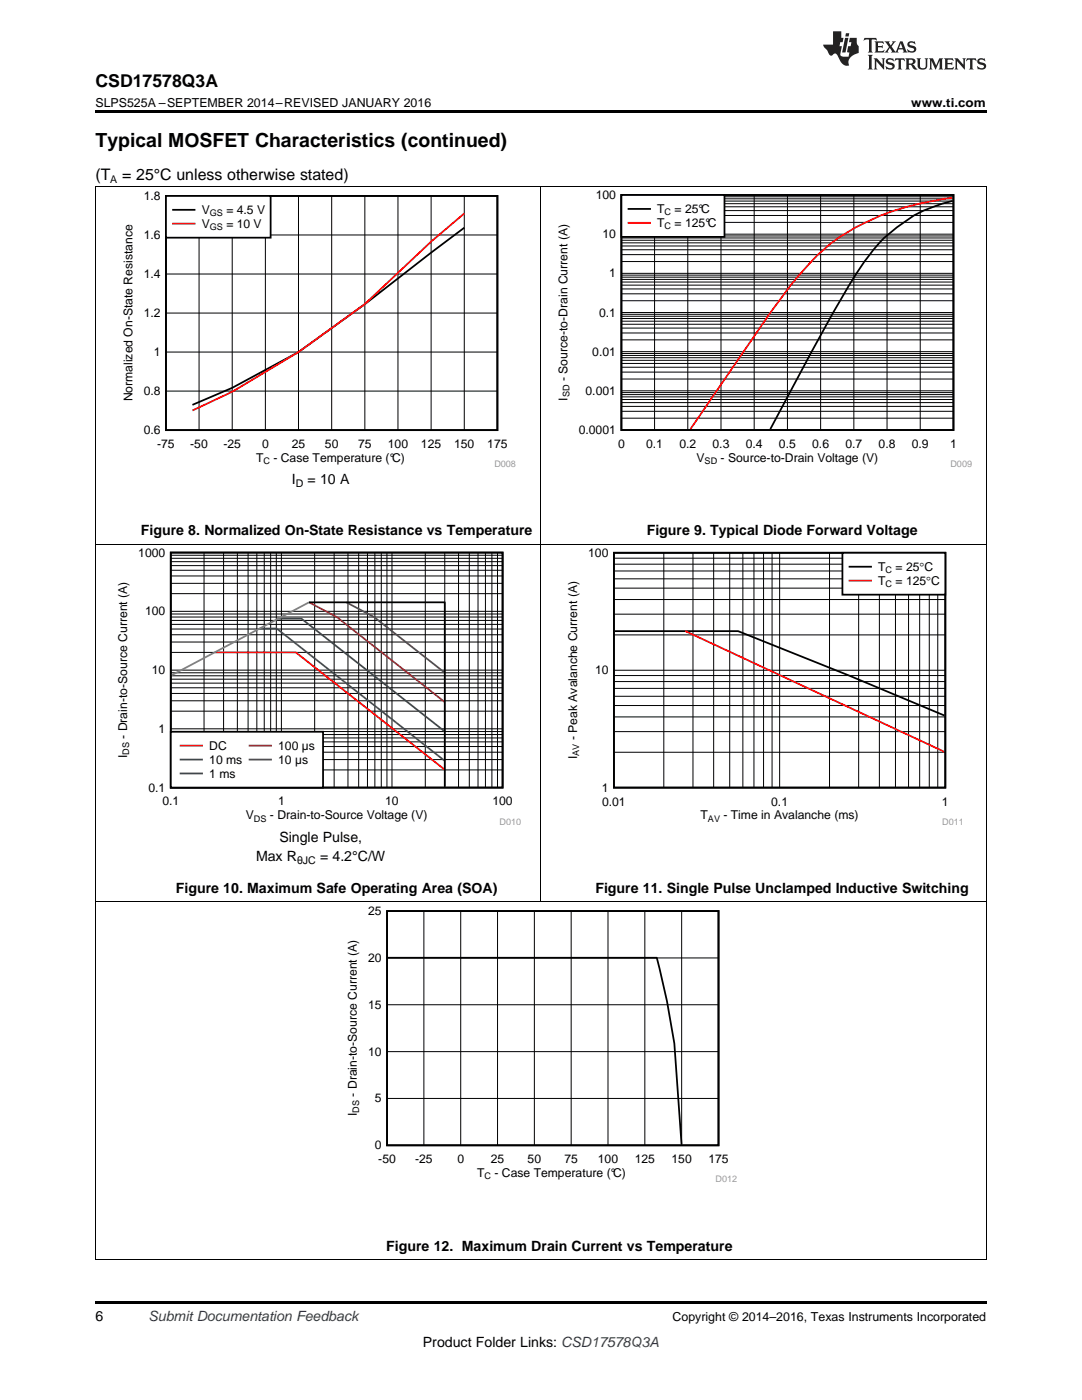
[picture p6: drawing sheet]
<svg xmlns="http://www.w3.org/2000/svg" width="216mm" height="279mm" viewBox="0 0 216 279" stroke-linecap="round" stroke-linejoin="round" font-family="sans-serif">
<path d="M19 251.3l.2 .1zM196.7 251.3l.1 .1zM19 259.7h177.8v.5h-177.8z" fill="#000"/>
<path d="M19.1 180v71.4M196.8 180v71.4M19 251.3h177.8" fill="none" stroke="#000" stroke-width=".2"/>
<path d="M68.9 180.9h78.1v55.1h-78.1z" fill-rule="evenodd" fill="#fff"/>
<path d="M77.2 181.8h66.2v46.8h-66.2zM77.4 191.1h53.7l2 8.7 1.5 8.4 1.4 20.2" fill="none" stroke="#000" stroke-width=".35"/>
<g fill="none" stroke="#000" stroke-width=".2">
<path d="M19.1 108.6v71.4M107.9 108.6v71.4M196.8 108.6v71.4M19 179.9h177.8M77.2 191.2h66.2M84.6 181.8v46.8M91.9 181.8v46.8M99.3 181.8v46.8M106.6 181.8v46.8M114 181.8v46.8M121.3 181.8v46.8M128.7 181.8v46.8"/>
<path d="M136 181.8v46.8M77.2 219.2h66.2M77.2 209.9h66.2M77.2 200.5h66.2"/>
</g>
<path d="M23 109.4h80.9v55.2h-80.9z" fill-rule="evenodd" fill="#fff"/>
<path d="M34.1 110.3h66.2v46.9h-66.2zM61.7 120.2h27v36.8" fill="none" stroke="#000" stroke-width=".35"/>
<g fill="none" stroke="#000" stroke-width=".2">
<path d="M34.1 118.5h66.2M34.1 116.4h66.2M34.1 114.9h66.2M34.1 113.8h66.2M34.1 112.9h66.2M34.1 112.1h66.2M34.1 111.4h66.2M34.1 110.8h66.2M40.7 110.3v46.9M44.6 110.3v46.9M47.4 110.3v46.9M49.5 110.3v46.9"/>
<path d="M51.2 110.3v46.9M52.7 110.3v46.9M54 110.3v46.9M55.1 110.3v46.9M56.2 110.3v46.9M62.8 110.3v46.9M66.7 110.3v46.9M69.4 110.3v46.9M71.6 110.3v46.9M73.3 110.3v46.9M74.8 110.3v46.9M76.1 110.3v46.9"/>
<path d="M77.2 110.3v46.9M78.2 110.3v46.9M84.9 110.3v46.9M88.7 110.3v46.9M91.5 110.3v46.9M93.6 110.3v46.9M95.4 110.3v46.9M96.9 110.3v46.9M98.2 110.3v46.9M99.3 110.3v46.9M34.1 139.9h66.2M34.1 138.4h66.2"/>
<path d="M34.1 137.3h66.2M34.1 136.3h66.2M34.1 135.5h66.2M34.1 134.9h66.2M34.1 134.3h66.2M34.1 133.7h66.2M34.1 130.2h66.2M34.1 128.1h66.2M34.1 126.7h66.2M34.1 125.5h66.2M34.1 124.6h66.2M34.1 123.8h66.2"/>
<path d="M34.1 123.1h66.2M34.1 122.5h66.2M34.1 122h66.2M34.1 153.7h66.2M34.1 151.6h66.2M34.1 150.1h66.2M34.1 149h66.2M34.1 148.1h66.2M34.1 147.3h66.2M34.1 146.6h66.2M34.1 146h66.2M34.1 145.5h66.2"/>
<path d="M34.1 141.9h66.2"/>
</g>
<path d="M42.9 130.2h16.1l29.7 23.4" fill="none" stroke="#f00" stroke-width=".35"/>
<path d="M51.8 125.4h3.4l33.5 26.4" fill="none" stroke="#295c75" stroke-width=".35"/>
<path d="M55.5 123.5h4.7l28.5 22.5" fill="none" stroke="#286b49" stroke-width=".35"/>
<path d="M61.7 120.2l5.5 2.9 21.5 17" fill="none" stroke="#9e3a3a" stroke-width=".35"/>
<path d="M69.1 120.2l5.5 2.9 14.1 11.2" fill="none" stroke="#68275f" stroke-width=".35"/>
<path d="M61.7 120.2l-27.5 14.6" fill="none" stroke="#808080" stroke-width=".35"/>
<path d="M34.1 146h30.4v11.2h-30.4z" fill-rule="evenodd" fill="#fff"/>
<path d="M34.1 146h30.4v11.2h-30.4z" fill="none" stroke="#000" stroke-width=".35"/>
<path d="M36 148.8h4.3" fill="none" stroke="#f00" stroke-width=".35"/>
<path d="M36 151.6h4.3" fill="none" stroke="#295c75" stroke-width=".35"/>
<path d="M36 154.4h4.3" fill="none" stroke="#286b49" stroke-width=".35"/>
<path d="M49.8 148.8h4.3" fill="none" stroke="#9e3a3a" stroke-width=".35"/>
<path d="M49.8 151.6h4.3" fill="none" stroke="#68275f" stroke-width=".35"/>
<path d="M112.8 109.4h79.2v55.2h-79.2z" fill-rule="evenodd" fill="#fff"/>
<path d="M122.5 110.3h66.1v46.9h-66.1zM122.7 126h24.6l22.2 8.8 19 8" fill="none" stroke="#000" stroke-width=".35"/>
<g fill="none" stroke="#000" stroke-width=".2">
<path d="M122.5 119.6h66.1M122.5 117.4h66.1M122.5 115.5h66.1M122.5 114h66.1M122.5 112.6h66.1M122.5 111.4h66.1M132.5 110.3v46.9M138.3 110.3v46.9M142.4 110.3v46.9M145.6 110.3v46.9M148.2 110.3v46.9M150.4 110.3v46.9"/>
<path d="M152.4 110.3v46.9M154.1 110.3v46.9M155.6 110.3v46.9M165.5 110.3v46.9M171.3 110.3v46.9M175.5 110.3v46.9M178.7 110.3v46.9M181.3 110.3v46.9M183.5 110.3v46.9M185.4 110.3v46.9M187.1 110.3v46.9M122.5 139h66.1"/>
<path d="M122.5 137.4h66.1M122.5 136h66.1M122.5 134.8h66.1M122.5 133.8h66.1M122.5 126.7h66.1M122.5 122.6h66.1M122.5 150.1h66.1M122.5 146h66.1M122.5 143.1h66.1M122.5 140.8h66.1"/>
</g>
<path d="M136.8 126l51.7 24" fill="none" stroke="#f00" stroke-width=".35"/>
<path d="M168.1 110.3h20.5v8.4h-20.5z" fill-rule="evenodd" fill="#fff"/>
<path d="M168.1 110.3h20.5v8.4h-20.5zM169.5 113.1h4.3" fill="none" stroke="#000" stroke-width=".35"/>
<path d="M169.5 115.9h4.3" fill="none" stroke="#f00" stroke-width=".35"/>
<path d="M19.1 37.2v71.4M107.9 37.2v71.4M196.8 37.2v71.4M19 108.6h177.8" fill="none" stroke="#000" stroke-width=".2"/>
<path d="M24.1 38.2h78.8v55.1h-78.8z" fill-rule="evenodd" fill="#fff"/>
<path d="M33.1 39.1h66.1v46.7h-66.1zM92.6 45.4l-19.8 15.3-13.2 9.6-13.3 7.1-7.9 3.4" fill="none" stroke="#000" stroke-width=".35"/>
<g fill="none" stroke="#000" stroke-width=".2">
<path d="M39.7 39.1v46.7M46.3 39.1v46.7M53 39.1v46.7M59.6 39.1v46.7M66.2 39.1v46.7M72.8 39.1v46.7M79.4 39.1v46.7M86 39.1v46.7M92.6 39.1v46.7M33.1 54.7h66.2M33.1 46.9h66.2M33.1 78h66.2"/>
<path d="M33.1 70.3h66.2M33.1 62.5h66.2"/>
</g>
<path d="M92.6 42.6l-6.6 5.6-13.2 12.5-13.2 9.6-13.3 7.9-7.9 3.7" fill="none" stroke="#f00" stroke-width=".35"/>
<path d="M33.1 39.1h20.9v8.3h-20.9z" fill-rule="evenodd" fill="#fff"/>
<path d="M33.1 39.1h20.9v8.3h-20.9zM34.5 41.9h4.3" fill="none" stroke="#000" stroke-width=".35"/>
<path d="M34.5 44.6h4.3" fill="none" stroke="#f00" stroke-width=".35"/>
<path d="M110.9 38h83v55.3h-83z" fill-rule="evenodd" fill="#fff"/>
<path d="M124 38.9h66.2v46.9h-66.2zM190.1 40.1a26.8 26.8 0 0 0-12.8 6.6 37.3 37.3 0 0 0-7.9 10.2 690.1 690.1 0 0 0-15.7 28.7" fill="none" stroke="#000" stroke-width=".35"/>
<g fill="none" stroke="#000" stroke-width=".2">
<path d="M124 39.7h66.3M124 39.3h66.3M130.6 38.9v46.9M137.2 38.9v46.9M143.9 38.9v46.9M150.5 38.9v46.9M157.1 38.9v46.9M163.7 38.9v46.9M170.4 38.9v46.9M177 38.9v46.9M183.6 38.9v46.9M124 58.6h66.3"/>
<path d="M124 57.7h66.3M124 56.9h66.3M124 56.3h66.3M124 55.8h66.3M124 55.3h66.3M124 54.9h66.3M124 54.6h66.3M124 52.2h66.3M124 50.8h66.3M124 49.8h66.3M124 49.1h66.3M124 48.5h66.3"/>
<path d="M124 47.9h66.3M124 47.5h66.3M124 47.1h66.3M124 46.7h66.3M124 44.4h66.3M124 43h66.3M124 42h66.3M124 41.3h66.3M124 40.7h66.3M124 40.1h66.3M124 79.7h66.3M124 79.2h66.3"/>
<path d="M124 78.8h66.3M124 78.4h66.3M124 78h66.3M124 75.6h66.3M124 74.3h66.3M124 73.3h66.3M124 72.5h66.3M124 71.9h66.3M124 71.4h66.3M124 70.9h66.3M124 70.5h66.3M124 70.2h66.3"/>
<path d="M124 67.8h66.3M124 66.5h66.3M124 65.5h66.3M124 64.7h66.3M124 64.1h66.3M124 63.6h66.3M124 63.1h66.3M124 62.7h66.3M124 62.4h66.3M124 60h66.3M124 83.5h66.3M124 82.1h66.3"/>
<path d="M124 81.1h66.3M124 80.3h66.3"/>
</g>
<path d="M190.1 39.5a51.6 51.6 0 0 0-22.8 8l-2.1 1.6a61.7 61.7 0 0 0-11.5 13.3l-15.9 23.2" fill="none" stroke="#f00" stroke-width=".35"/>
<path d="M124 38.9h20.6v8.4h-20.6z" fill-rule="evenodd" fill="#fff"/>
<path d="M124 38.9h20.6v8.4h-20.6zM125.4 41.7h4.3" fill="none" stroke="#000" stroke-width=".35"/>
<path d="M125.4 44.5h4.3" fill="none" stroke="#f00" stroke-width=".35"/>
<path d="M19 37.2h177.8" fill="none" stroke="#000" stroke-width=".2"/>
<path d="M19 22h177.8v.5h-177.8z" fill="#000"/>
<g fill="#231f20">
<path d="M172.5 7.6l-.1 .5 .4-.2h.6v.1v2.1l-.2 .4h.9l-.2-.4v-2.1l.1-.1h.5l.5 .2-.2-.5zM174.5 8.3l.2 .3v1.5l-.2 .4h1.8l.2-.6a1.04 1.04 0 0 1-1.3 .2v-.7h.6l.3 .2v-.6l-.3 .2h-.6v-.6l.8-.1 .4 .3-.2-.5zM176.5 8.3l.9 1.1-.9 1.1h.8l-.2-.2 .4-.7 .5 .7-.2 .2h1.5l-.2-.2 .2-.4h.9l.1 .4-.2 .2h1l-.3-.3-.7-1.9h-.5l-.9 2-.8-1 .9-1h-.8l.1 .3-.4 .5-.3-.6 .1-.2zM179.7 8.6l.4 1h-.7zM181.3 8.4a.63 .63 0 0 0-.2 .7 .63 .63 0 0 0 .6 .4l.6 .2 .1 .2a.75 .75 0 0 1-.7 .4 .75 .75 0 0 1-.6-.5l.1 .7 .1-.1a1.11 1.11 0 0 0 1.5-.6 1.13 1.13 0 0 0-1.2-.8l-.1-.4a1.04 1.04 0 0 1 1.2 .2l-.2-.5-.2 .1-.4-.2zM173.2 10.9l.2 .4v2.2l-.2 .4h1l-.3-.4v-2.2l.3-.4zM174.3 11.6l.3 .4v1.5l-.3 .4h.8l-.2-.4v-1.3l1.5 1.7v-1.9l.2-.4h-.7l.2 .4v.9l-1.1-1.3zM177 11.8a.62 .62 0 0 0-.2 .7 .62 .62 0 0 0 .6 .4l.6 .1 .1 .3a.76 .76 0 0 1-.7 .3 .76 .76 0 0 1-.7-.4l.2 .7 .1-.1a1.11 1.11 0 0 0 1.5-.6 1.13 1.13 0 0 0-1.2-.8l-.1-.4a1.04 1.04 0 0 1 1.2 .2l-.2-.6-.2 .1-.5-.1zM178.7 11.6l-.2 .6a.61 .61 0 0 1 .8-.3v1.6l-.2 .4h.9l-.2-.4v-1.6a.63 .63 0 0 1 .7 .3l-.1-.6zM180.6 11.6l.3 .4v1.5l-.3 .4h1l-.2-.2-.1-.8 .6 .2a.76 .76 0 0 0 1.2 .7l-1-1a.58 .58 0 0 0 .6-.5 .58 .58 0 0 0-.5-.6zM181.4 11.9h.1a.45 .45 0 0 1 .5 .1 .45 .45 0 0 1 .1 .5l-.8 .2zM182.9 11.6l.2 .2a2.17 2.17 0 0 0 .3 1.9 .99 .99 0 0 0 1.6-.6v-1.1l.2-.4h-.7l.2 .2a1.92 1.92 0 0 1-.2 1.8 .6 .6 0 0 1-.9-.5v-1.1l.2-.4zM185.4 11.6l.2 .4v1.5l-.2 .4h.7l-.2-.4v-1.4l.8 1.8 .8-1.8v1.4l-.2 .4h.9l-.2-.4v-1.5l.2-.4h-.8l-.6 1.5-.6-1.5zM188.4 11.6l.2 .4v1.5l-.2 .4h1.8l.1-.6a1.04 1.04 0 0 1-1.2 .1v-.6h.5l.4 .2v-.6l-.4 .2h-.5v-.7h.8l.3 .3-.1-.6zM190.5 11.6l.2 .4v1.5l-.2 .4h.7l-.2-.4v-1.3l1.5 1.7v-1.9l.2-.4h-.7l.2 .4v.9l-1.1-1.3zM192.9 11.6l-.1 .6a.61 .61 0 0 1 .7-.3l.1 1.6-.3 .4h1l-.3-.4 .1-1.6a.63 .63 0 0 1 .7 .3l-.1-.6zM195.2 11.8a.62 .62 0 0 0-.2 .7 .62 .62 0 0 0 .6 .4l.6 .1 .1 .3a.76 .76 0 0 1-.7 .3 .76 .76 0 0 1-.6-.4l.1 .7 .1-.1a1.11 1.11 0 0 0 1.6-.6 1.13 1.13 0 0 0-1.3-.8l-.1-.4a1.04 1.04 0 0 1 1.2 .2l-.1-.6-.2 .1-.5-.1z"/>
<path d="M166.2 6.3v2.6h-1.9v.4l.8 .9a.91 .91 0 0 0 1 .8 .56 .56 0 0 1 .5-.3 .56 .56 0 0 1 .5 .3l.4 .8a1.53 1.53 0 0 0 1.9 1.2 1.54 1.54 0 0 1 1-2.1l.9-.3v-1.4a1.52 1.52 0 0 1-.4-1.6h-1.3l-.2 .8h.5l-.2 .8h-.5l-.1 1v.2l.4 .1-.2 .8a1.93 1.93 0 0 1-1.6-.3l.3-1.8h-.5l.2-.8h.4l.2-.8h-.4v-1.3zM168.6 7.6l-.6 2.9h.7l.6-2.9zM168.8 6.6l-.1 .7h.6l.2-.7z"/>
</g>
<text font-size="3.9" x="19" y="29.3">Typical MOSFET Characteristics (continued)</text>
<text font-size="3.5" x="19" y="17.3">CSD17578Q3A</text>
<g font-size="3.2">
<text x="19" y="36">(T</text>
<text x="24.4" y="36">= 25°C unless otherwise stated)</text>
</g>
<g font-size="2.8">
<text x="58.2" y="96.6">I</text>
<text x="61.4" y="96.6">= 10 A</text>
<text x="28.1" y="106.9">Figure 8. Normalized On-State Resistance vs Temperature</text>
<text x="129" y="106.9">Figure 9. Typical Diode Forward Voltage</text>
<text x="55.7" y="168">Single Pulse,</text>
<text x="51.1" y="171.9">Max R</text>
<text x="63.9" y="171.9">= 4.2°C/W</text>
<text x="35.1" y="178.2">Figure 10. Maximum Safe Operating Area (SOA)</text>
<text x="118.8" y="178.2">Figure 11. Single Pulse Unclamped Inductive Switching</text>
<text x="77.1" y="249.6">Figure 12. Maximum Drain Current vs Temperature</text>
<text x="19" y="263.6">6</text>
<text x="84.4" y="268.9">Product Folder Links: CSD17578Q3A</text>
</g>
<text font-size="2.8" fill="#0000c8" x="29.6" y="263.6">Submit Documentation Feedback</text>
<g font-size="2.5">
<text x="19" y="21.4">SLPS525A –SEPTEMBER 2014–REVISED JANUARY 2016</text>
<text x="181.8" y="21.4">www.ti.com</text>
<text x="134.2" y="263.6">Copyright © 2014–2016, Texas Instruments Incorporated</text>
</g>
<g font-size="2.4">
<text x="28.7" y="39.9">1.8</text>
<text x="118.9" y="39.7">100</text>
<text x="28.7" y="47.7">1.6</text>
<text x="40.2" y="42.7">V</text>
<text x="40.2" y="45.5">V</text>
<text x="45.2" y="42.7">= 4.5 V</text>
<text x="45.2" y="45.5">= 10 V</text>
<text x="120.2" y="47.5">10</text>
<text x="131.1" y="42.6">T</text>
<text x="131.1" y="45.3">T</text>
<text x="134.6" y="42.6">= 25°C</text>
<text x="134.6" y="45.3">= 125°C</text>
<text x="28.7" y="55.5">1.4</text>
<text x="121.6" y="55.4">1</text>
<text x="28.7" y="63.3">1.2</text>
<text x="119.5" y="63.2">0.1</text>
<text x="30.7" y="71.1">1</text>
<text x="118.2" y="71">0.01</text>
<text x="113.2" y="76.1" transform="rotate(-90 113.2 76.1)">- Source-to-Drain Current (A)</text>
<text x="26.4" y="80.1" transform="rotate(-90 26.4 80.1)">Normalized On-State Resistance</text>
<text x="28.7" y="78.8">0.8</text>
<text x="113.2" y="80" transform="rotate(-90 113.2 80)">I</text>
<text x="116.8" y="78.8">0.001</text>
<text x="28.7" y="86.6">0.6</text>
<text x="31.3" y="89.4">-75</text>
<text x="38" y="89.4">-50</text>
<text x="44.6" y="89.4">-25</text>
<text x="52.3" y="89.4">0</text>
<text x="58.2" y="89.4">25</text>
<text x="64.8" y="89.4">50</text>
<text x="71.5" y="89.4">75</text>
<text x="77.4" y="89.4">100</text>
<text x="84" y="89.4">125</text>
<text x="90.6" y="89.4">150</text>
<text x="97.2" y="89.4">175</text>
<text x="115.5" y="86.6">0.0001</text>
<text x="123.3" y="89.4">0</text>
<text x="128.9" y="89.4">0.1</text>
<text x="135.6" y="89.4">0.2</text>
<text x="142.2" y="89.4">0.3</text>
<text x="148.8" y="89.4">0.4</text>
<text x="155.4" y="89.4">0.5</text>
<text x="162.1" y="89.4">0.6</text>
<text x="168.7" y="89.4">0.7</text>
<text x="175.3" y="89.4">0.8</text>
<text x="181.9" y="89.4">0.9</text>
<text x="189.6" y="89.4">1</text>
<text x="51.1" y="92.2">T</text>
<text x="54.6" y="92.2">- Case Temperature (°C)</text>
<text x="139" y="92.2">V</text>
<text x="143.8" y="92.2">- Source-to-Drain Voltage (V)</text>
<text x="27.6" y="111.1">1000</text>
<text x="117.4" y="111.1">100</text>
<text x="175.2" y="114">T</text>
<text x="178.7" y="114">= 25qC</text>
<text x="175.2" y="116.7">T</text>
<text x="178.7" y="116.7">= 125q</text>
<text x="185.8" y="116.7">C</text>
<text x="29" y="122.8">100</text>
<text x="30.3" y="134.5">10</text>
<text x="118.7" y="134.6">10</text>
<text x="25.4" y="147.4" transform="rotate(-90 25.4 147.4)">- Drain-to-Source Current (A)</text>
<text x="31.7" y="146.3">1</text>
<text x="41.8" y="149.7">DC</text>
<text x="55.5" y="149.7">100 µs</text>
<text x="115.1" y="147.7" transform="rotate(-90 115.1 147.7)">- Peak Avalanche Current (A)</text>
<text x="25.4" y="151.3" transform="rotate(-90 25.4 151.3)">I</text>
<text x="41.8" y="152.4">10 ms</text>
<text x="41.8" y="155.2">1 ms</text>
<text x="55.5" y="152.4">10 µs</text>
<text x="115.1" y="151.5" transform="rotate(-90 115.1 151.5)">I</text>
<text x="29.6" y="158">0.1</text>
<text x="32.4" y="160.8">0.1</text>
<text x="55.5" y="160.8">1</text>
<text x="76.9" y="160.8">10</text>
<text x="98.3" y="160.8">100</text>
<text x="120.1" y="158">1</text>
<text x="120.1" y="160.8">0.01</text>
<text x="153.9" y="160.8">0.1</text>
<text x="188" y="160.8">1</text>
<text x="49" y="163.5">V</text>
<text x="53.9" y="163.5">- Drain-to-Source Voltage (V)</text>
<text x="139.8" y="163.5">T</text>
<text x="144.4" y="163.5">- Time in Avalanche (ms)</text>
<text x="73.5" y="182.6">25</text>
<text x="73.5" y="192">20</text>
<text x="73.5" y="201.3">15</text>
<text x="73.5" y="210.7">10</text>
<text x="71.2" y="218.9" transform="rotate(-90 71.2 218.9)">- Drain-to-Source Current (A)</text>
<text x="74.8" y="220">5</text>
<text x="71.2" y="222.7" transform="rotate(-90 71.2 222.7)">I</text>
<text x="74.8" y="229.4">0</text>
<text x="75.5" y="232.1">-50</text>
<text x="82.8" y="232.1">-25</text>
<text x="91.3" y="232.1">0</text>
<text x="97.9" y="232.1">25</text>
<text x="105.3" y="232.1">50</text>
<text x="112.6" y="232.1">75</text>
<text x="119.3" y="232.1">100</text>
<text x="126.6" y="232.1">125</text>
<text x="134" y="232.1">150</text>
<text x="141.3" y="232.1">175</text>
<text x="95.2" y="234.9">T</text>
<text x="98.7" y="234.9">- Case Temperature (°C)</text>
</g>
<g font-size="2.1">
<text x="22" y="36.6">A</text>
<text x="59" y="97.2">D</text>
<text x="59.3" y="172.4">θJC</text>
</g>
<g font-size="1.8">
<text x="41.9" y="43.1">GS</text>
<text x="41.9" y="45.9">GS</text>
<text x="132.6" y="43">C</text>
<text x="132.6" y="45.8">C</text>
<text x="113.7" y="79.3" transform="rotate(-90 113.7 79.3)">SD</text>
<text x="52.6" y="92.6">C</text>
<text x="140.6" y="92.6">SD</text>
<text x="176.7" y="114.4">C</text>
<text x="176.7" y="117.2">C</text>
<text x="25.8" y="150.7" transform="rotate(-90 25.8 150.7)">DS</text>
<text x="115.6" y="150.8" transform="rotate(-90 115.6 150.8)">AV</text>
<text x="50.7" y="164">DS</text>
<text x="141.3" y="164">AV</text>
<text x="71.6" y="222.1" transform="rotate(-90 71.6 222.1)">DS</text>
<text x="96.7" y="235.3">C</text>
</g>
<g font-size="1.8" fill="#999">
<text x="98.6" y="93.2">D008</text>
<text x="189.6" y="93.2">D009</text>
<text x="99.7" y="164.6">D010</text>
<text x="188" y="164.6">D011</text>
<text x="142.8" y="236">D012</text>
</g>
</svg>
